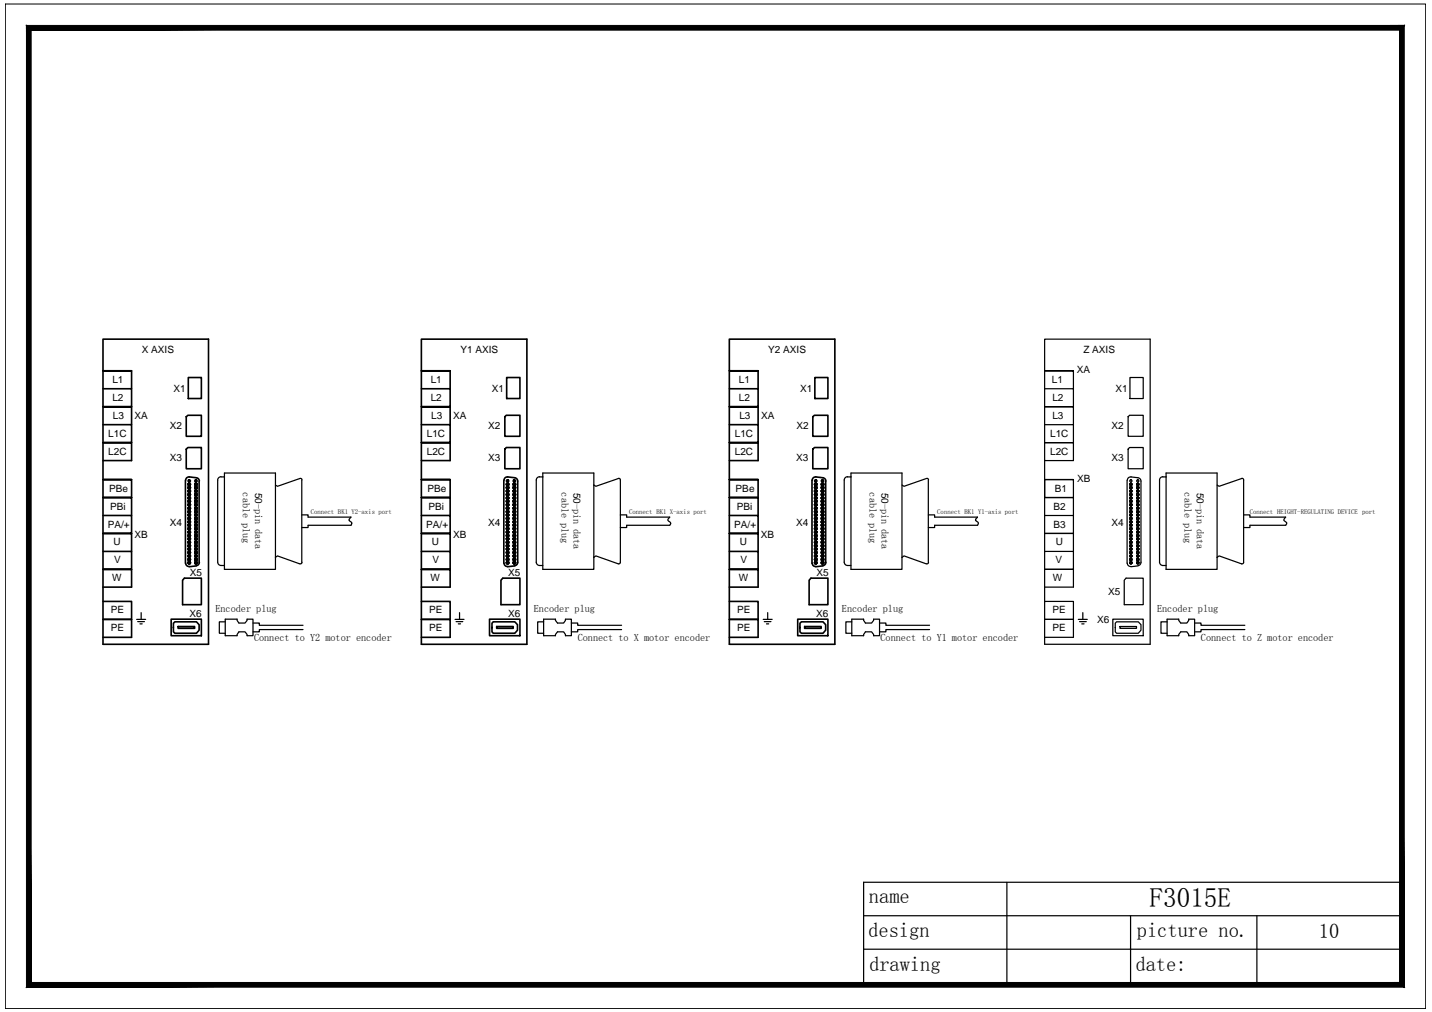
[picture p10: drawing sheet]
<svg xmlns="http://www.w3.org/2000/svg" width="297mm" height="210mm" viewBox="0 0 297 210" stroke-linecap="round" stroke-linejoin="round" font-family="sans-serif">
<!-- layer: 0 -->
<path d="M1 .8h294.7v208.4h-294.7z" fill="none" stroke="#000" stroke-width=".21"/>
<!-- layer: TEL_TITLE -->
<path d="M1 .8v208.4" fill="none" stroke="#000" stroke-width=".25"/>
<path d="M6.5 203.8l-1 1 284.8-1zM5.5 204.8l284.8-1 1 1zM290.3 6.3v197.5l1 1zM290.3 6.3l1-1v199.5zM6.5 6.3h283.8l1-1zM5.5 5.3h285.8l-284.8 1zM5.5 5.3l1 198.5v-197.5zM5.5 5.3l1 198.5-1 1z" fill="#000" stroke="#000" stroke-width=".21"/>
<!-- layer: 0 -->
<g fill="none" stroke="#000" stroke-width=".25">
<path d="M28.3 128.5h1.9M28.6 128.9h1.4M29 129.4h.5M29.3 127.1v1.4M94.4 128.5h1.9M94.6 128.9h1.4M95.1 129.4h.4M95.3 127.1v1.4M158.3 128.5h1.9M158.5 128.9h1.4M159 129.4h.5M159.2 127.1v1.4"/>
<path d="M223.7 128.5h1.8M223.9 128.9h1.4M224.4 129.4h.5M224.6 127.1v1.4M179.1 189.9h111.2M179.1 196.9h111.2M208.9 183v20.9M234.5 190v13.9M260.7 190v13.9M290.3 183h-111.2v20.8"/>
</g>
<g fill="none" stroke="#000" stroke-width=".25">
<path d="M216.7 70.3h21.9v63.3h-21.9zM222.7 76.9h-6h6v3.7M234.4 78.3h2.7v4.4h-2.7zM45.2 99.6v17M45.8 98.9h.8M45.9 98.9a.7 .7 0 0 0-.7 .7M46.6 98.9v19.2h10.5v-2.5M46.6 98.9v-.8h10.5v17.5M62.2 99.3l-4.6 1.6-.5-.3M62.2 99.2l.3 .1 .1 .2M62.6 99.6v17.1M111.2 99.6v17"/>
<path d="M111.9 98.9h.7M111.9 98.9a.7 .7 0 0 0-.7 .7M112.6 98.9v19.2h10.6v-2.5M112.6 98.9v-.8h10.6v17.5M128.7 99.5l-.3-.3-4.8 1.7-.4-.3M128.7 99.6v17.1M175.1 99.6v17M175.8 98.9h.7M175.8 98.9a.7 .7 0 0 0-.7 .7M176.5 98.9v19.2h10.6v-2.5M176.5 98.9v-.8h10.6v17.5M192.1 99.3l-4.6 1.6-.4-.3"/>
<path d="M192.2 99.2l.3 .1 .1 .2M192.6 99.6v17.1M216.7 88.1h6v3.7h-6h6v3.7h-6M216.7 80.6h6v3.8h-6h6v3.7M216.7 99.5v3.7M222.7 99.5h-6h6v3.7h-6h6v3.7M233.8 99.6v17.2M234 86.4l.3-.3h2.8v4.4h-3.1zM234.3 92.8h2.8v4.4h-3.1v-4zM236.7 99.8v16.9M240.5 99.6v17M241.2 98.9h.7"/>
<path d="M241.2 98.9a.7 .7 0 0 0-.7 .7M241.9 98.9v19.2h10.6v-2.5M241.9 98.9v-.8h10.6v17.5M258 99.5l-.3-.3-4.8 1.7-.4-.3M258 99.6v17.1M45.2 116.6a.7 .7 0 0 0 .7 .7h.7M57.1 115.6l.5-.3 4.6 1.7M62.6 106.8h1.3v.5h8.9l-.4 .6 .6 .6-.2 .5h-8.9v.4h-1.3M62.6 116.6l-.1 .3h-.3M111.2 116.6a.7 .7 0 0 0 .7 .7M111.9 117.3h.7M123.2 115.6l.4-.3 4.7 1.7 .2-.1 .2-.3"/>
<path d="M128.7 106.8h1.3v.5h8.9l-.4 .4v.2l.6 .6-.2 .5h-8.9v.4h-1.3M175.1 116.6a.7 .7 0 0 0 .7 .7h.7M187.1 115.6l.4-.3 4.6 1.7M192.6 106.8h1.3v.5h8.9l-.5 .6 .6 .5-.1 .6h-8.9v.4h-1.3M192.6 116.6l-.1 .3h-.3M216.7 114.4h6v3.7h-6h6v3.7h-6M216.7 106.9h6v3.7h-6h6v3.8M233.6 119.9h3.5v5.5h-3.9v-5.1zM240.5 116.6a.7 .7 0 0 0 .7 .7M241.2 117.3h.7M252.5 115.6l.4-.3 4.6 1.7 .3-.1 .2-.3M258 106.8h1.3v.5h7.4l-.4 .6 .6 .5-.2 .6h-7.4v.4h-1.3"/>
<path d="M46.7 129h-1.2v2.3h1.2M46.7 128.4h2.5v.3l.4 .5h1.2l.5-.5v-.3h1.2v3.5h-1.2v-.3l-.5-.6h-1.2l-.4 .6v.3h-2.5zM52.5 129.2h1.3v.5h9.1M62.9 130.6h-9.1v.4h-1.3M112.8 129h-1.3v2.3h1.3M112.8 128.4h2.4v.3l.4 .5h1.3l.4-.5v-.3h1.2v3.5h-1.2v-.3l-.4-.6h-1.3l-.4 .6v.3h-2.4zM118.5 129.2h1.3v.5h9.1M128.9 130.6h-9.1v.4h-1.3M176.7 129h-1.2v2.3h1.2M176.7 128.4h2.4v.3l.4 .5h1.3l.4-.5v-.3h1.2v3.5h-1.2v-.3l-.4-.6h-1.3l-.4 .6v.3h-2.4zM182.4 129.2h1.4v.5h9M192.8 130.6h-9v.4h-1.4"/>
<path d="M216.7 124.7h6v3.8h-6h6v3.7h-6M230.8 128.4h6.3v3.5h-6.3zM231.6 129h4.5l.6 .6v1.1l-.6 .6h-4.5l-.3-.3v-1.7zM232.3 129.9h3.4v.4h-3.4zM242.1 129h-1.3v2.3h1.3M242.1 128.4h2.4v.3l.4 .5h1.3l.4-.5v-.3h1.2v3.5h-1.2v-.3l-.4-.6h-1.3l-.4 .6v.3h-2.4zM247.8 129.2h1.3v.5h9.1M258.2 130.6h-9.1v.4h-1.3"/>
<circle cx="234.6" cy="99.7" r=".23"/>
<circle cx="236" cy="99.7" r=".23"/>
<circle cx="234.6" cy="113.2" r=".23"/>
<circle cx="234.6" cy="106.1" r=".23"/>
<circle cx="234.6" cy="101.9" r=".23"/>
<circle cx="234.6" cy="108.9" r=".23"/>
<circle cx="234.6" cy="111.1" r=".23"/>
<circle cx="234.6" cy="112.5" r=".23"/>
<circle cx="234.6" cy="113.9" r=".23"/>
<circle cx="234.6" cy="106.8" r=".23"/>
<circle cx="234.6" cy="114.6" r=".23"/>
<circle cx="234.6" cy="101.1" r=".23"/>
<circle cx="234.6" cy="103.3" r=".23"/>
<circle cx="234.6" cy="104.7" r=".23"/>
<circle cx="234.6" cy="111.8" r=".23"/>
<circle cx="234.6" cy="115.3" r=".23"/>
<circle cx="234.6" cy="116" r=".23"/>
<circle cx="234.6" cy="100.5" r=".23"/>
<circle cx="234.6" cy="109.7" r=".23"/>
<circle cx="234.6" cy="105.4" r=".23"/>
<circle cx="234.6" cy="107.5" r=".23"/>
<circle cx="234.6" cy="116.7" r=".23"/>
<circle cx="234.6" cy="104" r=".23"/>
<circle cx="234.6" cy="102.6" r=".23"/>
<circle cx="234.6" cy="108.3" r=".23"/>
<circle cx="234.6" cy="110.4" r=".23"/>
<circle cx="236" cy="107.5" r=".23"/>
<circle cx="236" cy="101.1" r=".23"/>
<circle cx="236" cy="103.3" r=".23"/>
<circle cx="236" cy="104" r=".23"/>
<circle cx="236" cy="111.8" r=".23"/>
<circle cx="236" cy="116" r=".23"/>
<circle cx="236" cy="101.9" r=".23"/>
<circle cx="236" cy="108.9" r=".23"/>
<circle cx="236" cy="109.7" r=".23"/>
<circle cx="236" cy="112.5" r=".23"/>
<circle cx="236" cy="113.2" r=".23"/>
<circle cx="236" cy="102.6" r=".23"/>
<circle cx="236" cy="104.7" r=".23"/>
<circle cx="236" cy="106.1" r=".23"/>
<circle cx="236" cy="108.3" r=".23"/>
<circle cx="236" cy="110.4" r=".23"/>
<circle cx="236" cy="114.6" r=".23"/>
<circle cx="236" cy="116.7" r=".23"/>
<circle cx="236" cy="106.8" r=".23"/>
<circle cx="236" cy="115.3" r=".23"/>
<circle cx="236" cy="111.1" r=".23"/>
<circle cx="236" cy="113.9" r=".23"/>
<circle cx="236" cy="100.5" r=".23"/>
<circle cx="236" cy="105.4" r=".23"/>
</g>
<!-- layer: _TCH_MASK -->
<path d="M233.8 99.6l.1-.4 .5-.3 1.7 .2a.7 .7 0 0 1 .6 .7M233.8 116.8l.3 .5 .5 .2M236.7 116.6a.7 .7 0 0 1-.6 .7l-1.5 .2" fill="none" stroke="#000" stroke-width=".25"/>
<g fill="none" stroke="#000" stroke-width=".34">
<path d="M21.4 70.3h21.9v63.3h-21.9zM27.3 76.9h-5.9h5.9v3.7M39.1 78.3h2.7v4.4h-2.7zM87.4 70.3h21.9v63.3h-21.9zM93.4 76.9h-6h6v3.7M105.1 78.3h2.8v4.4h-2.8zM151.3 70.3h21.9v63.3h-21.9zM157.3 76.9h-6h6v3.7M169 78.3h2.7v4.4h-2.7zM21.4 88.1h5.9v3.7h-5.9h5.9v3.7h-5.9M21.4 80.6h5.9v3.8h-5.9h5.9v3.7M27.3 99.5h-5.9h5.9v3.7h-5.9h5.9v3.7"/>
<path d="M38.5 99.6v17.2M38.6 93.2l.4-.4h2.8v4.4h-3.2zM38.6 86.4l.4-.3h2.8v4.4h-3.2zM41.3 99.8v16.9M87.4 88.1h6v3.7h-6h6v3.7h-6M87.4 80.6h6v3.8h-6h6v3.7M93.4 99.5h-6h6v3.7h-6h6v3.7M104.5 99.6v17.2M104.7 86.4l.3-.3h2.9v4.4h-3.2zM105 92.8h2.9v4.4h-3.2v-4zM107.4 99.8v16.9M151.3 88.1h6v3.7h-6h6v3.7h-6"/>
<path d="M151.3 80.6h6v3.8h-6h6v3.7M157.3 99.5h-6h6v3.7h-6h6v3.7M168.4 99.6v17.2M168.6 93.2l.3-.4h2.8v4.4h-3.1zM168.6 86.4l.3-.3h2.8v4.4h-3.1zM171.3 99.8v16.9M21.4 114.4h5.9v3.7h-5.9h5.9v3.7h-5.9M21.4 106.9h5.9v3.7h-5.9h5.9v3.8M38.3 119.9h3.5v5.5h-3.9v-5.1zM87.4 114.4h6v3.7h-6h6v3.7h-6M87.4 106.9h6v3.7h-6h6v3.8M104.3 119.9h3.6v5.5h-4v-5.1z"/>
<path d="M151.3 114.4h6v3.7h-6h6v3.7h-6M151.3 106.9h6v3.7h-6h6v3.8M168.2 119.9h3.5v5.5h-3.9v-5.1zM21.4 124.7h5.9v3.8h-5.9h5.9v3.7h-5.9M35.5 128.4h6.3v3.5h-6.3zM36 129.3l.3-.3h4.5l.5 .6v1.1l-.5 .6h-4.5l-.3-.3zM36.9 129.9h3.5v.4h-3.5zM87.4 124.7h6v3.8h-6h6v3.7h-6M101.5 128.4h6.4v3.5h-6.4zM102.3 129h4.5l.5 .6v1.1l-.5 .6h-4.5l-.2-.3v-1.7zM103 129.9h3.5v.4h-3.5zM151.3 124.7h6v3.8h-6h6v3.7h-6"/>
<path d="M165.5 128.4h6.2v3.5h-6.2zM165.9 129.3l.3-.3h4.5l.6 .6v1.1l-.6 .6h-4.5l-.3-.3zM166.9 129.9h3.4v.4h-3.4z"/>
<circle cx="39.3" cy="99.7" r=".23"/>
<circle cx="40.6" cy="99.7" r=".23"/>
<circle cx="105.3" cy="99.7" r=".23"/>
<circle cx="106.7" cy="99.7" r=".23"/>
<circle cx="169.2" cy="99.7" r=".23"/>
<circle cx="170.6" cy="99.7" r=".23"/>
<circle cx="39.3" cy="101.1" r=".23"/>
<circle cx="39.3" cy="104" r=".23"/>
<circle cx="39.3" cy="106.1" r=".23"/>
<circle cx="39.3" cy="107.5" r=".23"/>
<circle cx="39.3" cy="108.3" r=".23"/>
<circle cx="39.3" cy="110.4" r=".23"/>
<circle cx="39.3" cy="109.7" r=".23"/>
<circle cx="39.3" cy="103.3" r=".23"/>
<circle cx="39.3" cy="111.1" r=".23"/>
<circle cx="39.3" cy="113.2" r=".23"/>
<circle cx="39.3" cy="115.3" r=".23"/>
<circle cx="39.3" cy="100.5" r=".23"/>
<circle cx="39.3" cy="105.4" r=".23"/>
<circle cx="39.3" cy="116.7" r=".23"/>
<circle cx="39.3" cy="114.6" r=".23"/>
<circle cx="39.3" cy="101.9" r=".23"/>
<circle cx="39.3" cy="104.7" r=".23"/>
<circle cx="39.3" cy="106.8" r=".23"/>
<circle cx="39.3" cy="108.9" r=".23"/>
<circle cx="39.3" cy="111.8" r=".23"/>
<circle cx="39.3" cy="112.5" r=".23"/>
<circle cx="39.3" cy="113.9" r=".23"/>
<circle cx="39.3" cy="102.6" r=".23"/>
<circle cx="39.3" cy="116" r=".23"/>
<circle cx="40.6" cy="101.1" r=".23"/>
<circle cx="40.6" cy="106.1" r=".23"/>
<circle cx="40.6" cy="114.6" r=".23"/>
<circle cx="40.6" cy="103.3" r=".23"/>
<circle cx="40.6" cy="111.1" r=".23"/>
<circle cx="40.6" cy="113.2" r=".23"/>
<circle cx="40.6" cy="115.3" r=".23"/>
<circle cx="40.6" cy="109.7" r=".23"/>
<circle cx="40.6" cy="107.5" r=".23"/>
<circle cx="40.6" cy="110.4" r=".23"/>
<circle cx="40.6" cy="116.7" r=".23"/>
<circle cx="40.6" cy="104" r=".23"/>
<circle cx="40.6" cy="106.8" r=".23"/>
<circle cx="40.6" cy="108.9" r=".23"/>
<circle cx="40.6" cy="111.8" r=".23"/>
<circle cx="40.6" cy="112.5" r=".23"/>
<circle cx="40.6" cy="113.9" r=".23"/>
<circle cx="40.6" cy="100.5" r=".23"/>
<circle cx="40.6" cy="102.6" r=".23"/>
<circle cx="40.6" cy="105.4" r=".23"/>
<circle cx="40.6" cy="108.3" r=".23"/>
<circle cx="40.6" cy="101.9" r=".23"/>
<circle cx="40.6" cy="104.7" r=".23"/>
<circle cx="40.6" cy="116" r=".23"/>
<circle cx="105.3" cy="106.1" r=".23"/>
<circle cx="105.3" cy="104" r=".23"/>
<circle cx="105.3" cy="116" r=".23"/>
<circle cx="105.3" cy="100.5" r=".23"/>
<circle cx="105.3" cy="111.1" r=".23"/>
<circle cx="105.3" cy="113.9" r=".23"/>
<circle cx="105.3" cy="102.6" r=".23"/>
<circle cx="105.3" cy="114.6" r=".23"/>
<circle cx="105.3" cy="103.3" r=".23"/>
<circle cx="105.3" cy="106.8" r=".23"/>
<circle cx="105.3" cy="108.9" r=".23"/>
<circle cx="105.3" cy="111.8" r=".23"/>
<circle cx="105.3" cy="112.5" r=".23"/>
<circle cx="105.3" cy="105.4" r=".23"/>
<circle cx="105.3" cy="107.5" r=".23"/>
<circle cx="105.3" cy="108.3" r=".23"/>
<circle cx="105.3" cy="116.7" r=".23"/>
<circle cx="105.3" cy="109.7" r=".23"/>
<circle cx="105.3" cy="104.7" r=".23"/>
<circle cx="105.3" cy="115.3" r=".23"/>
<circle cx="105.3" cy="110.4" r=".23"/>
<circle cx="105.3" cy="101.1" r=".23"/>
<circle cx="105.3" cy="101.9" r=".23"/>
<circle cx="105.3" cy="113.2" r=".23"/>
<circle cx="106.7" cy="104" r=".23"/>
<circle cx="106.7" cy="106.1" r=".23"/>
<circle cx="106.7" cy="108.9" r=".23"/>
<circle cx="106.7" cy="100.5" r=".23"/>
<circle cx="106.7" cy="113.9" r=".23"/>
<circle cx="106.7" cy="105.4" r=".23"/>
<circle cx="106.7" cy="116.7" r=".23"/>
<circle cx="106.7" cy="109.7" r=".23"/>
<circle cx="106.7" cy="101.1" r=".23"/>
<circle cx="106.7" cy="103.3" r=".23"/>
<circle cx="106.7" cy="111.1" r=".23"/>
<circle cx="106.7" cy="111.8" r=".23"/>
<circle cx="106.7" cy="113.2" r=".23"/>
<circle cx="106.7" cy="115.3" r=".23"/>
<circle cx="106.7" cy="102.6" r=".23"/>
<circle cx="106.7" cy="107.5" r=".23"/>
<circle cx="106.7" cy="108.3" r=".23"/>
<circle cx="106.7" cy="110.4" r=".23"/>
<circle cx="106.7" cy="114.6" r=".23"/>
<circle cx="106.7" cy="101.9" r=".23"/>
<circle cx="106.7" cy="104.7" r=".23"/>
<circle cx="106.7" cy="106.8" r=".23"/>
<circle cx="106.7" cy="112.5" r=".23"/>
<circle cx="106.7" cy="116" r=".23"/>
<circle cx="169.2" cy="101.9" r=".23"/>
<circle cx="169.2" cy="103.3" r=".23"/>
<circle cx="169.2" cy="113.2" r=".23"/>
<circle cx="169.2" cy="101.1" r=".23"/>
<circle cx="169.2" cy="102.6" r=".23"/>
<circle cx="169.2" cy="104" r=".23"/>
<circle cx="169.2" cy="104.7" r=".23"/>
<circle cx="169.2" cy="106.1" r=".23"/>
<circle cx="169.2" cy="106.8" r=".23"/>
<circle cx="169.2" cy="111.8" r=".23"/>
<circle cx="169.2" cy="115.3" r=".23"/>
<circle cx="169.2" cy="116" r=".23"/>
<circle cx="169.2" cy="116.7" r=".23"/>
<circle cx="169.2" cy="109.7" r=".23"/>
<circle cx="169.2" cy="114.6" r=".23"/>
<circle cx="169.2" cy="105.4" r=".23"/>
<circle cx="169.2" cy="107.5" r=".23"/>
<circle cx="169.2" cy="108.3" r=".23"/>
<circle cx="169.2" cy="108.9" r=".23"/>
<circle cx="169.2" cy="110.4" r=".23"/>
<circle cx="169.2" cy="112.5" r=".23"/>
<circle cx="169.2" cy="113.9" r=".23"/>
<circle cx="169.2" cy="100.5" r=".23"/>
<circle cx="169.2" cy="111.1" r=".23"/>
<circle cx="170.6" cy="107.5" r=".23"/>
<circle cx="170.6" cy="110.4" r=".23"/>
<circle cx="170.6" cy="100.5" r=".23"/>
<circle cx="170.6" cy="102.6" r=".23"/>
<circle cx="170.6" cy="105.4" r=".23"/>
<circle cx="170.6" cy="108.3" r=".23"/>
<circle cx="170.6" cy="103.3" r=".23"/>
<circle cx="170.6" cy="109.7" r=".23"/>
<circle cx="170.6" cy="113.9" r=".23"/>
<circle cx="170.6" cy="115.3" r=".23"/>
<circle cx="170.6" cy="116" r=".23"/>
<circle cx="170.6" cy="116.7" r=".23"/>
<circle cx="170.6" cy="101.1" r=".23"/>
<circle cx="170.6" cy="104" r=".23"/>
<circle cx="170.6" cy="104.7" r=".23"/>
<circle cx="170.6" cy="106.8" r=".23"/>
<circle cx="170.6" cy="108.9" r=".23"/>
<circle cx="170.6" cy="113.2" r=".23"/>
<circle cx="170.6" cy="101.9" r=".23"/>
<circle cx="170.6" cy="106.1" r=".23"/>
<circle cx="170.6" cy="111.1" r=".23"/>
<circle cx="170.6" cy="111.8" r=".23"/>
<circle cx="170.6" cy="112.5" r=".23"/>
<circle cx="170.6" cy="114.6" r=".23"/>
</g>
<!-- layer: _TCH_MASK -->
<g fill="none" stroke="#000" stroke-width=".34">
<path d="M39.3 98.9l1.4 .2a.7 .7 0 0 1 .6 .7M39.3 98.9l-.6 .2-.2 .5M104.5 99.6l.2-.4 .4-.3 1.7 .2a.7 .7 0 0 1 .6 .7M169.2 98.9l1.5 .2M169.3 98.9l-.6 .2-.2 .5M170.7 99.1a.7 .7 0 0 1 .6 .7M38.5 116.8l.2 .5 .6 .2M41.3 116.6a.7 .7 0 0 1-.6 .7l-1.4 .2M104.5 116.8l.3 .5 .5 .2M107.4 116.6a.7 .7 0 0 1-.6 .7l-1.5 .2M168.5 116.8l.2 .5 .6 .2M170.7 117.4l-1.5 .1"/>
<path d="M171.3 116.6a.7 .7 0 0 1-.6 .7"/>
</g>
<text font-size="5.6" x="238.5" y="188.1">F3015E</text>
<g font-size="4.2">
<text x="180.2" y="187.4">name</text>
<text x="180.1" y="194.4">design</text>
<text x="235.8" y="194.3">picture no.</text>
<text x="273.6" y="194.5">10</text>
<text x="180.3" y="201.3">drawing</text>
<text x="235.5" y="201.3">date:</text>
</g>
<g font-size="2.1">
<text x="29.4" y="73.2">X AXIS</text>
<text x="95.5" y="73.2">Y1 AXIS</text>
<text x="159.4" y="73.2">Y2 AXIS</text>
<text x="223.3" y="77.4">XA</text>
<text x="224.7" y="73.2">Z AXIS</text>
<text x="23.3" y="79.4">L1</text>
<text x="23.3" y="83.1">L2</text>
<text x="36" y="81.3">X1</text>
<text x="89.4" y="79.4">L1</text>
<text x="89.4" y="83.1">L2</text>
<text x="102.1" y="81.3">X1</text>
<text x="153.3" y="79.4">L1</text>
<text x="153.3" y="83.1">L2</text>
<text x="166" y="81.3">X1</text>
<text x="218.2" y="79.4">L1</text>
<text x="218.3" y="83.1">L2</text>
<text x="231.4" y="81.3">X1</text>
<text x="23.4" y="86.9">L3</text>
<text x="27.9" y="86.9">XA</text>
<text x="35.2" y="89">X2</text>
<text x="89.4" y="86.9">L3</text>
<text x="94" y="86.9">XA</text>
<text x="101.3" y="89">X2</text>
<text x="153.4" y="86.9">L3</text>
<text x="157.9" y="86.9">XA</text>
<text x="165.2" y="89">X2</text>
<text x="218.3" y="86.9">L3</text>
<text x="230.6" y="89">X2</text>
<text x="22.5" y="90.6">L1C</text>
<text x="22.5" y="94.3">L2C</text>
<text x="35.2" y="95.5">X3</text>
<text x="88.5" y="90.6">L1C</text>
<text x="88.5" y="94.3">L2C</text>
<text x="101.2" y="95.5">X3</text>
<text x="152.4" y="90.6">L1C</text>
<text x="152.4" y="94.3">L2C</text>
<text x="165.2" y="95.5">X3</text>
<text x="217.8" y="90.6">L1C</text>
<text x="217.8" y="94.3">L2C</text>
<text x="230.5" y="95.5">X3</text>
<text x="218.8" y="102">B1</text>
<text x="223.5" y="99.9">XB</text>
<text x="22.6" y="102.1">PBe</text>
<text x="22.8" y="105.7">PBi</text>
<text x="50.4" y="102.1" transform="rotate(90 50.4 102.1)">cable plug</text>
<text x="52.9" y="102.2" transform="rotate(90 52.9 102.2)">50-pin data</text>
<text x="88.7" y="102.1">PBe</text>
<text x="88.9" y="105.7">PBi</text>
<text x="116.4" y="102.1" transform="rotate(90 116.4 102.1)">cable plug</text>
<text x="118.9" y="102.2" transform="rotate(90 118.9 102.2)">50-pin data</text>
<text x="152.6" y="102.1">PBe</text>
<text x="152.8" y="105.7">PBi</text>
<text x="180.4" y="102.1" transform="rotate(90 180.4 102.1)">cable plug</text>
<text x="182.9" y="102.2" transform="rotate(90 182.9 102.2)">50-pin data</text>
<text x="218.6" y="105.7">B2</text>
<text x="245.7" y="102.1" transform="rotate(90 245.7 102.1)">cable plug</text>
<text x="248.2" y="102.2" transform="rotate(90 248.2 102.2)">50-pin data</text>
<text x="22.3" y="109.5">PA/+</text>
<text x="23.5" y="113.1">U</text>
<text x="27.9" y="111.5">XB</text>
<text x="35.2" y="109">X4</text>
<text x="88.4" y="109.5">PA/+</text>
<text x="89.6" y="113.1">U</text>
<text x="94" y="111.5">XB</text>
<text x="101.2" y="109">X4</text>
<text x="152.3" y="109.5">PA/+</text>
<text x="153.5" y="113.1">U</text>
<text x="157.8" y="111.5">XB</text>
<text x="165.2" y="109">X4</text>
<text x="218.5" y="109.4">B3</text>
<text x="219" y="113.1">U</text>
<text x="230.5" y="109">X4</text>
<text x="23.7" y="116.8">V</text>
<text x="39.4" y="119.5">X5</text>
<text x="89.7" y="116.8">V</text>
<text x="105.4" y="119.5">X5</text>
<text x="153.6" y="116.8">V</text>
<text x="169.4" y="119.5">X5</text>
<text x="219" y="116.9">V</text>
<text x="23.3" y="120.6">W</text>
<text x="89.3" y="120.6">W</text>
<text x="153.2" y="120.6">W</text>
<text x="218.4" y="120.6">W</text>
<text x="229.9" y="123.5">X5</text>
<text x="23" y="131">PE</text>
<text x="23" y="127.2">PE</text>
<text x="39.3" y="128">X6</text>
<text x="44.7" y="127">Encoder plug</text>
<text x="89" y="131">PE</text>
<text x="89" y="127.2">PE</text>
<text x="105.4" y="128">X6</text>
<text x="110.7" y="127">Encoder plug</text>
<text x="152.9" y="131">PE</text>
<text x="152.9" y="127.2">PE</text>
<text x="169.3" y="128">X6</text>
<text x="174.7" y="127">Encoder plug</text>
<text x="218.3" y="131">PE</text>
<text x="218.3" y="127.2">PE</text>
<text x="227.6" y="129.1">X6</text>
<text x="240" y="127">Encoder plug</text>
<text x="52.7" y="132.9">Connect to Y2 motor encoder</text>
<text x="119.8" y="132.9">Connect to X motor encoder</text>
<text x="182.7" y="132.9">Connect to Y1 motor encoder</text>
<text x="249.1" y="132.9">Connect to Z motor encoder</text>
</g>
<g font-size="1.4">
<text x="64.5" y="106.6">Connect BK1 Y2-axis port</text>
<text x="130.5" y="106.6">Connect BK1 X-axis port</text>
<text x="194.4" y="106.6">Connect BK1 Y1-axis port</text>
<text x="259.2" y="106.6">Connect HEIGHT-REGULATING DEVICE port</text>
</g>
</svg>
